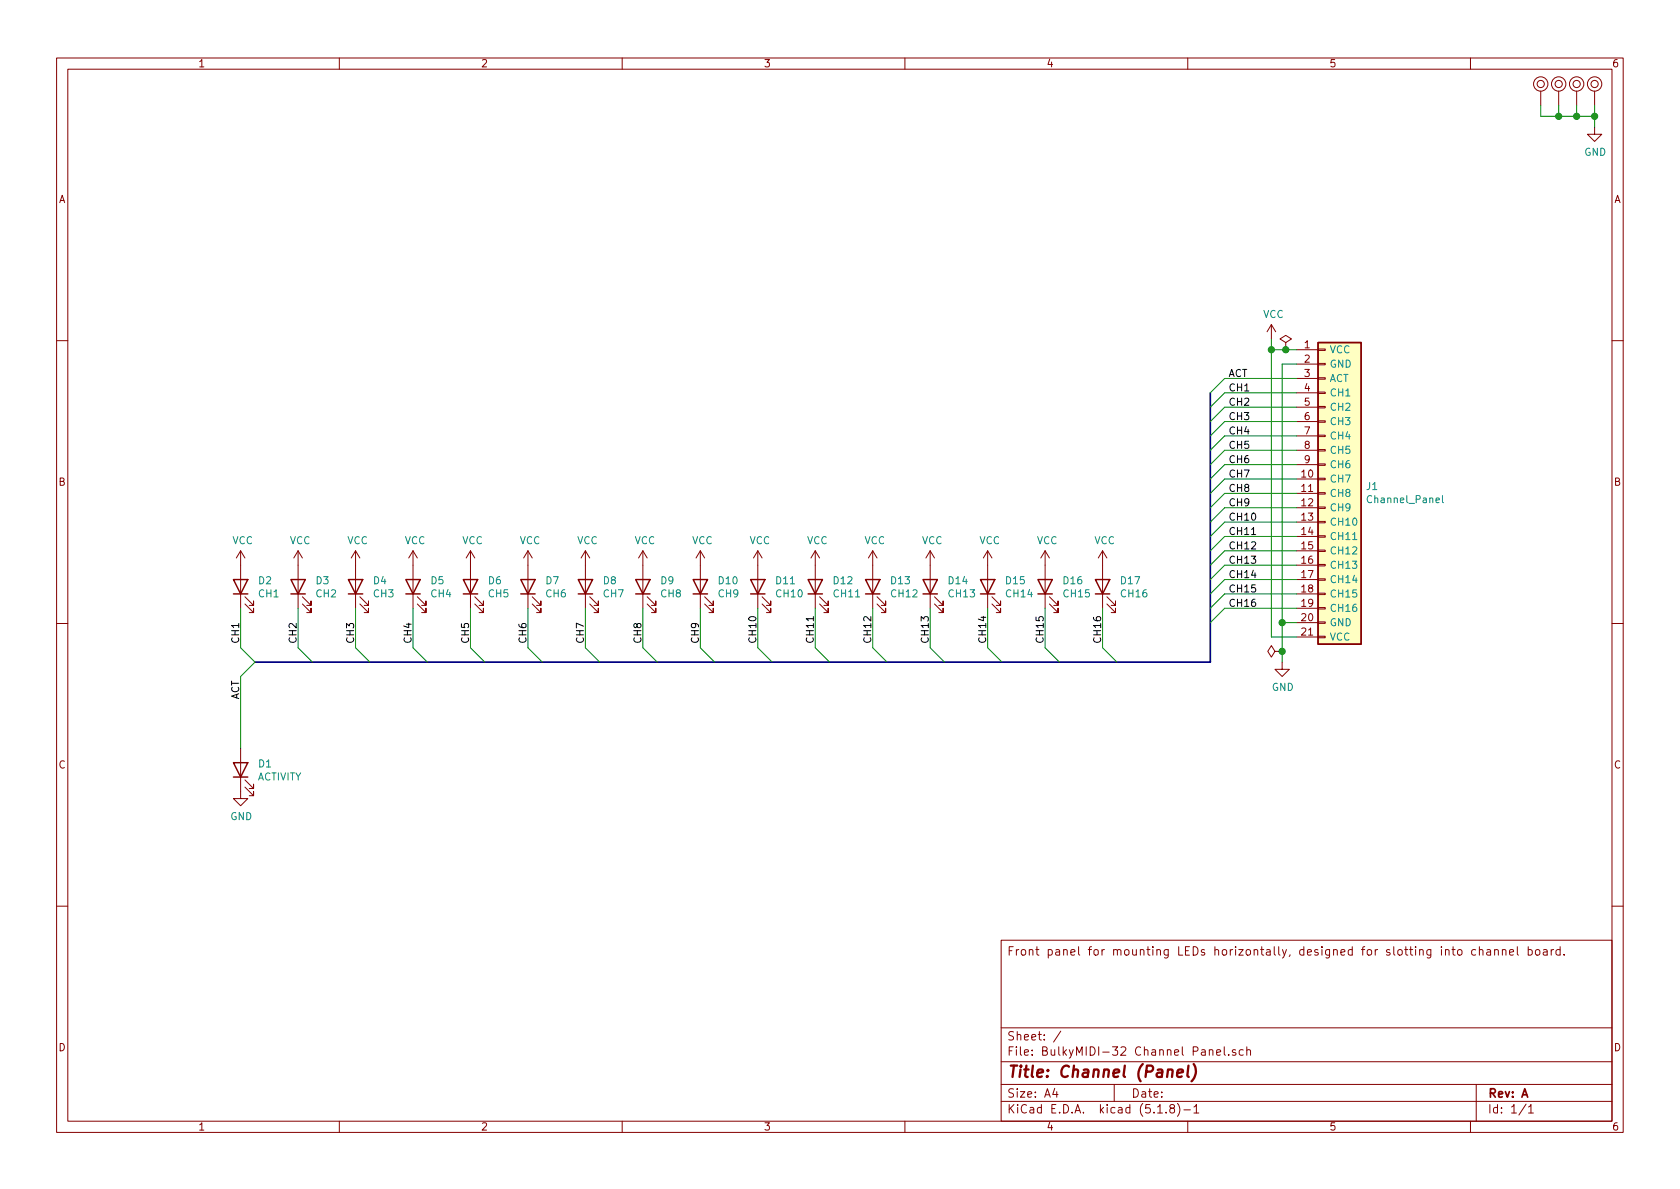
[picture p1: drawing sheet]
<svg xmlns="http://www.w3.org/2000/svg" width="297mm" height="210mm" viewBox="0 0 297 210" stroke-linecap="round" stroke-linejoin="round" font-family="sans-serif">
<g fill="none" stroke="#840000" stroke-width=".18">
<path d="M10 10.3h277v189.9h-277zM12 12.2h273v186.1h-273zM60 10.3v1.9M110 10.3v1.9M160 10.3v1.9M210 10.3v1.9M260 10.3v1.9M272.4 16.1v2.6M275.6 16.1v2.6M278.8 16.1v2.6M281.9 16.1v2.6M281.9 22.5v1.2h1.3l-1.3 1.3-1.2-1.3h1.2"/>
<path d="M224.8 57.4l-.8 1.3M224.8 57.4v2.5M224.8 57.4l.8 1.3M10 60.2h2M227.3 60.6l1-.7-1-.6-1 .6 1 .7v1.2M227.3 61.8h.1M229.2 61.8h3.8M229.2 64.4h3.8M229.2 66.9h3.8M229.2 69.5h3.8M229.2 72h3.8M229.2 74.5h3.8"/>
<path d="M229.2 77.1h3.8M229.2 79.6h3.8M233 79.5h1.3v.3h-1.3zM233 77h1.3v.2h-1.3zM233 74.4h1.3v.3h-1.3zM233 71.9h1.3v.2h-1.3zM233 69.3h1.3v.3h-1.3zM233 66.8h1.3v.3h-1.3zM233 64.3h1.3v.2h-1.3zM233 61.7h1.3v.3h-1.3zM285 60.2h2M42.5 97.4v10.2"/>
<path d="M42.5 97.4l-.7 1.3M42.5 97.4l.8 1.3M52.7 97.4v10.2M52.7 97.4l-.8 1.3M52.7 97.4l.8 1.3M62.9 97.4v10.2M62.9 97.4l-.8 1.3M62.9 97.4l.7 1.3M73 97.4v10.2M73 97.4l-.7 1.3M73 97.4l.8 1.3M83.2 97.4l-.8 1.3"/>
<path d="M83.2 97.4v10.2M83.2 97.4l.7 1.3M93.3 97.4v10.2M93.3 97.4l-.7 1.3M93.3 97.4l.8 1.3M103.5 97.4l-.8 1.3M103.5 97.4v10.2M103.5 97.4l.8 1.3M113.7 97.4l-.8 1.3M113.7 97.4v10.2M113.7 97.4l.7 1.3M123.8 97.4l-.7 1.3"/>
<path d="M123.8 97.4v10.2M123.8 97.4l.8 1.3M134 97.4l-.8 1.3M134 97.4v10.2M134 97.4l.7 1.3M144.1 97.4l-.7 1.3M144.1 97.4v10.2M144.1 97.4l.8 1.3M154.3 97.4l-.8 1.3M154.3 97.4v10.2M154.3 97.4l.8 1.3M164.5 97.4l-.8 1.3"/>
<path d="M164.5 97.4v10.2M164.5 97.4l.7 1.3M174.6 97.4l-.7 1.3M174.6 97.4v10.2M174.6 97.4l.8 1.3M184.8 97.4v10.2M184.8 97.4l-.8 1.3M184.8 97.4l.7 1.3M194.9 97.4v10.2M194.9 97.4l-.7 1.3M194.9 97.4l.8 1.3M229.2 84.7h3.8"/>
<path d="M229.2 87.2h3.8M229.2 89.8h3.8M229.2 92.3h3.8M229.2 94.9h3.8M229.2 97.4h3.8M229.2 99.9h3.8M229.2 82.2h3.8M233 99.8h1.3v.3h-1.3zM233 97.3h1.3v.2h-1.3zM233 94.7h1.3v.3h-1.3zM233 92.2h1.3v.3h-1.3zM233 89.7h1.3v.2h-1.3z"/>
<path d="M233 87.1h1.3v.3h-1.3zM233 84.6h1.3v.2h-1.3zM233 82h1.3v.3h-1.3zM10 110.3h2M43.3 106.8l1.5 1.5v-.7v.7h-.7M43.3 105.5l1.5 1.6v-.8v.8h-.7M53.5 106.8l1.5 1.5v-.7v.7h-.8M53.5 105.5l1.5 1.6v-.8v.8h-.8M63.6 106.8l1.6 1.5v-.7v.7h-.8M63.6 105.5l1.6 1.6v-.8v.8h-.8M73.8 106.8l1.5 1.5v-.7v.7h-.8M73.8 105.5l1.5 1.6v-.8v.8h-.8"/>
<path d="M83.9 106.8l1.6 1.5v-.7v.7h-.8M83.9 105.5l1.6 1.6v-.8v.8h-.8M94.1 106.8l1.5 1.5v-.7v.7h-.7M94.1 105.5l1.5 1.6v-.8v.8h-.7M104.3 106.8l1.5 1.5v-.7v.7h-.8M104.3 105.5l1.5 1.6v-.8v.8h-.8M114.4 106.8l1.6 1.5v-.7v.7h-.8M114.4 105.5l1.6 1.6v-.8v.8h-.8M124.6 106.8l1.5 1.5v-.7v.7h-.8M124.6 105.5l1.5 1.6v-.8v.8h-.8M134.7 106.8l1.6 1.5v-.7v.7h-.8M134.7 105.5l1.6 1.6v-.8v.8h-.8"/>
<path d="M144.9 106.8l1.5 1.5v-.7v.7h-.7M144.9 105.5l1.5 1.6v-.8v.8h-.7M155.1 106.8l1.5 1.5v-.7v.7h-.8M155.1 105.5l1.5 1.6v-.8v.8h-.8M165.2 106.8l1.6 1.5v-.7v.7h-.8M165.2 105.5l1.6 1.6v-.8v.8h-.8M175.4 106.8l1.5 1.5v-.7v.7h-.8M175.4 105.5l1.5 1.6v-.8v.8h-.8M185.5 106.8l1.6 1.5v-.7v.7h-.8M185.5 105.5l1.6 1.6v-.8v.8h-.8M195.7 106.8l1.5 1.5v-.7v.7h-.7M195.7 105.5l1.5 1.6v-.8v.8h-.7"/>
<path d="M225.4 115.2l-.6-1-.6 1 .6 1 .6-1h1.3M226.7 117.1v1.3h1.3l-1.3 1.2-1.3-1.2h1.3M226.7 115.2h.1M229.2 102.5h3.8M229.2 105h3.8M229.2 107.6h3.8M229.2 110.1h3.8M229.2 112.6h3.8M233 112.5h1.3v.3h-1.3zM233 110h1.3v.2h-1.3zM233 107.4h1.3v.3h-1.3zM233 104.9h1.3v.3h-1.3z"/>
<path d="M233 102.4h1.3v.2h-1.3zM285 110.3h2M42.5 132.3v8.9h1.3l-1.3 1.3-1.2-1.3h1.2M43.3 139.2l1.5 1.5v-.8v.8h-.7M43.3 137.9l1.5 1.5v-.7v.7h-.7M10 160.2h2M177 166.3h108v32h-108zM256.7 167.9h.6M256.9 167.4v1.3l.4 .2M257.8 168l.2-.1 .4 .1v.8l-.2 .1-.4-.1zM260.9 168l-.4-.1-.3 .3 .1 .6 .2 .1 .4-.1M261.6 168a.37 .37 0 0 1 .6 .1v.8"/>
<path d="M261.6 167.4v1.5M262.9 168h.6l.1 .9M263.6 168.3h-.5l-.3 .2 .3 .4 .5-.1M264.3 168a.37 .37 0 0 1 .6 .1v.8M264.3 167.9v1M265.6 168l.2-.1 .4 .1 .1 .9M265.6 167.9v1M266.9 168.4l.7-.1v-.3l-.5-.1-.2 .2 .1 .7h.6M268.3 167.4v1.3l.2 .2M270.2 168l.4-.1 .3 .3-.1 .6-.2 .1-.4-.1M270.2 167.4v1.5M271.6 168l.2-.1 .4 .1v.8l-.2 .1-.4-.1z"/>
<path d="M272.9 168h.6l.1 .9M273.6 168.3h-.6l-.2 .2 .1 .3 .1 .1 .6-.1M274.3 167.9v1M274.7 167.9l-.3 .1-.1 .2M275.8 168l-.4-.1-.3 .3 .1 .6 .2 .1 .4-.1M275.8 167.4v1.5M276.6 168.8v.1M285 160.2h2M60 198.3v1.9M110 198.3v1.9M160 198.3v1.9M177 194.8h108"/>
<path d="M177 191.8h108M177 187.8h108M177 181.8h108M186.5 192.5l-.4 1h1M186.8 193v1M187.6 182.3l-1.3 2M197 191.8v3M204.7 196.8h.8M206.2 196.7v.1M207.1 196l-.3-.3 .2-.3a.48 .48 0 0 1 .6 .1l-.1 .4a.52 .52 0 0 0-.6 .2 .52 .52 0 0 0 .1 .6l.4 .1 .2-.1 .1-.4-.3-.3M208.2 195.1a1.71 1.71 0 0 1 0 2.3M209.3 196.3h1.2"/>
<path d="M210 198.3v1.9M211.1 195.8l.4-.5v1.5M211.1 196.8h.9M213.8 185.7l.2-.1 .4 .1 .1 .9M213.8 185.6v1M215.1 186.1l.7-.1-.1-.3-.4-.1-.2 .2 .1 .7h.5M216.5 185.1v1.3l.2 .2M217.2 186.5v.1M218.5 185.7a.37 .37 0 0 0-.6 .1l.1 .2 .5 .2v.1l-.2 .3-.4-.1M219.8 185.7l-.4-.1-.3 .3 .1 .6 .2 .1 .4-.1M220.4 185.7h.1a.37 .37 0 0 1 .6 .1v.8M220.4 185.1v1.5"/>
<path d="M260 198.3v1.9M261 191.8v6.5M269.8 195.2l-1.2 2M270.3 195.8l.4-.5v1.5M270.3 196.8h.8"/>
<circle cx="272.4" cy="14.9" r=".63"/>
<circle cx="272.4" cy="14.9" r="1.27"/>
<circle cx="275.6" cy="14.9" r=".63"/>
<circle cx="275.6" cy="14.9" r="1.27"/>
<circle cx="278.8" cy="14.9" r=".63"/>
<circle cx="278.8" cy="14.9" r="1.27"/>
<circle cx="281.9" cy="14.9" r=".63"/>
<circle cx="281.9" cy="14.9" r="1.27"/>
</g>
<path d="M208.2 189.8l.9-.2v-.4l-.6-.1-.3 .3v.9l.2 .1 .5-.1M210.1 188.4l-.2 1.8 .3 .2M211 188.2a2.31 2.31 0 0 1-.3 3" fill="none" stroke="#840000" stroke-width=".41"/>
<g fill="none" stroke="#840000" stroke-width=".25">
<path d="M233 60.6h7.7v53.3h-7.7zM41.3 102.5h2.5l-1.3 2.5zM41.3 105h2.5M51.4 102.5h2.6l-1.3 2.5zM51.4 105h2.6M61.6 102.5h2.5l-1.2 2.5zM61.6 105h2.5M71.8 102.5h2.5l-1.3 2.5zM71.8 105h2.5M81.9 102.5h2.6l-1.3 2.5zM81.9 105h2.6M92.1 102.5h2.5l-1.3 2.5z"/>
<path d="M92.1 105h2.5M102.2 102.5h2.6l-1.3 2.5zM102.2 105h2.6M112.4 102.5h2.5l-1.2 2.5zM112.4 105h2.5M122.6 102.5h2.5l-1.3 2.5zM122.6 105h2.5M132.7 102.5h2.6l-1.3 2.5zM132.7 105h2.6M142.9 102.5h2.5l-1.3 2.5zM142.9 105h2.5M153 102.5h2.6l-1.3 2.5z"/>
<path d="M153 105h2.6M163.2 102.5h2.5l-1.2 2.5zM163.2 105h2.5M173.4 102.5h2.5l-1.3 2.5zM173.4 105h2.5M183.5 102.5h2.6l-1.3 2.5zM183.5 105h2.6M193.7 102.5h2.5l-1.3 2.5zM193.7 105h2.5M41.3 134.9h2.5l-1.3 2.5zM41.3 137.4h2.5"/>
</g>
<path d="M233 60.6h7.7v53.3h-7.7z" fill="#ffffc2" stroke="#ffffc2" stroke-width=".18"/>
<path d="M239.2 95.4h.7M255 87.6v1.1l.2 .2" fill="none" stroke="#008484" stroke-width=".18"/>
<path d="M214 69.5v47.6h-168.9" fill="none" stroke="#000084" stroke-width=".3"/>
<g fill="none" stroke="#008400" stroke-width=".18">
<path d="M272.4 18.7v1.9h9.5M275.6 18.7v1.9M278.8 18.7v1.9M281.9 18.7v3.8M224.8 59.9v52.7h4.4M224.8 61.8h4.4M229.2 64.4h-2.5v52.7M229.2 79.6h-12.7l-2.5 2.6M229.2 77.1h-12.7l-2.5 2.5M229.2 74.5h-12.7l-2.5 2.6M229.2 72h-12.7l-2.5 2.5M229.2 69.5h-12.7l-2.5 2.5"/>
<path d="M229.2 66.9h-12.7l-2.5 2.6M229.2 84.7h-12.7l-2.5 2.5M229.2 99.9h-12.7l-2.5 2.6M229.2 97.4h-12.7l-2.5 2.5M229.2 94.9h-12.7l-2.5 2.5M229.2 92.3h-12.7l-2.5 2.6M229.2 89.8h-12.7l-2.5 2.5M229.2 87.2h-12.7l-2.5 2.6M229.2 82.2h-12.7l-2.5 2.5M42.5 107.6v6.9l2.6 2.6-2.6 2.5v12.7M52.7 107.6v6.9l2.5 2.6M62.9 107.6v6.9l2.5 2.6"/>
<path d="M73 107.6v6.9l2.6 2.6M83.2 107.6v6.9l2.5 2.6M93.3 107.6v6.9l2.6 2.6M103.5 107.6v6.9l2.5 2.6M113.7 107.6v6.9l2.5 2.6M123.8 107.6v6.9l2.6 2.6M134 107.6v6.9l2.5 2.6M144.1 107.6v6.9l2.6 2.6M154.3 107.6v6.9l2.5 2.6M164.5 107.6v6.9l2.5 2.6M174.6 107.6v6.9l2.6 2.6M184.8 107.6v6.9l2.5 2.6"/>
<path d="M194.9 107.6v6.9l2.6 2.6M226.7 110.1h2.5M229.2 107.6h-12.7l-2.5 2.5M229.2 102.5h-12.7l-2.5 2.5M229.2 105h-12.7l-2.5 2.6"/>
</g>
<path d="M221.3 94.5h.7M143.8 109v.8" fill="none" stroke="#000" stroke-width=".18"/>
<g fill="#008400" stroke="#008400" stroke-width=".25">
<circle cx="226.7" cy="115.2" r=".51"/>
<circle cx="275.6" cy="20.6" r=".51"/>
<circle cx="224.8" cy="61.8" r=".51"/>
<circle cx="278.8" cy="20.6" r=".51"/>
<circle cx="227.3" cy="61.8" r=".51"/>
<circle cx="281.9" cy="20.6" r=".51"/>
<circle cx="226.7" cy="110.1" r=".51"/>
</g>
<text font-size="2.8" fill="#840000" x="178" y="190.5">Title: Channel (Panel)</text>
<g font-size="2.1" fill="#840000">
<text x="178" y="169">Front panel for mounting LEDs horizontally, designed for slotting into channel board.</text>
<text x="178" y="184">Sheet: /</text>
<text x="178" y="186.7">File: BulkyMIDI-32 Channel Panel.sch</text>
<text x="178" y="196.9">KiCad E.D.A. kicad (5.1.8)-1</text>
<text x="178" y="194.1">Size: A4</text>
<text x="200" y="194.1">Date:</text>
<text x="263" y="194.1">Rev: A</text>
<text x="263" y="196.9">Id: 1/1</text>
</g>
<g font-size="1.8" fill="#840000">
<text x="35" y="11.9">1</text>
<text x="85" y="11.9">2</text>
<text x="135" y="11.9">3</text>
<text x="185" y="11.9">4</text>
<text x="235" y="11.9">5</text>
<text x="285" y="11.9">6</text>
<text x="10.4" y="35.9">A</text>
<text x="285.4" y="35.9">A</text>
<text x="230.7" y="61.6">1</text>
<text x="230.7" y="64.1">2</text>
<text x="230.7" y="66.7">3</text>
<text x="230.7" y="69.2">4</text>
<text x="230.7" y="71.7">5</text>
<text x="230.7" y="74.3">6</text>
<text x="230.7" y="76.8">7</text>
<text x="230.7" y="79.4">8</text>
<text x="230.7" y="81.9">9</text>
<text x="10.4" y="85.9">B</text>
<text x="230.2" y="84.4">10</text>
<text x="230.2" y="87">11</text>
<text x="230.2" y="89.5">12</text>
<text x="285.4" y="85.9">B</text>
<text x="230.2" y="92.1">13</text>
<text x="230.2" y="94.6">14</text>
<text x="230.2" y="97.1">15</text>
<text x="230.2" y="99.7">16</text>
<text x="230.2" y="102.2">17</text>
<text x="230.2" y="104.8">18</text>
<text x="230.2" y="107.3">19</text>
<text x="230.2" y="109.8">20</text>
<text x="230.2" y="112.4">21</text>
<text x="10.4" y="135.9">C</text>
<text x="285.4" y="135.9">C</text>
<text x="10.4" y="185.9">D</text>
<text x="285.4" y="185.9">D</text>
<text x="35" y="199.9">1</text>
<text x="85" y="199.9">2</text>
<text x="135" y="199.9">3</text>
<text x="185" y="199.9">4</text>
<text x="235" y="199.9">5</text>
<text x="285" y="199.9">6</text>
</g>
<g font-size="1.8" fill="#008484">
<text x="280.1" y="27.6">GND</text>
<text x="223.3" y="56.2">VCC</text>
<text x="235.1" y="62.5">VCC</text>
<text x="235.1" y="65">GND</text>
<text x="235.1" y="67.6">ACT</text>
<text x="235.1" y="70.1">CH1</text>
<text x="235.1" y="72.6">CH2</text>
<text x="235.1" y="75.2">CH3</text>
<text x="235.1" y="77.7">CH4</text>
<text x="235.1" y="80.3">CH5</text>
<text x="235.1" y="82.8">CH6</text>
<text x="235.1" y="85.3">CH7</text>
<text x="235.1" y="87.9">CH8</text>
<text x="241.6" y="86.7">J1</text>
<text x="242.1" y="89">Channel_Panel</text>
<text x="235.1" y="90.4">CH9</text>
<text x="235.1" y="93">CH10</text>
<text x="235.1" y="95.5">CH11</text>
<text x="41.1" y="96.2">VCC</text>
<text x="51.2" y="96.2">VCC</text>
<text x="61.4" y="96.2">VCC</text>
<text x="71.6" y="96.2">VCC</text>
<text x="81.7" y="96.2">VCC</text>
<text x="91.9" y="96.2">VCC</text>
<text x="102" y="96.2">VCC</text>
<text x="112.2" y="96.2">VCC</text>
<text x="122.4" y="96.2">VCC</text>
<text x="132.5" y="96.2">VCC</text>
<text x="142.7" y="96.2">VCC</text>
<text x="152.8" y="96.2">VCC</text>
<text x="163" y="96.2">VCC</text>
<text x="173.2" y="96.2">VCC</text>
<text x="183.3" y="96.2">VCC</text>
<text x="193.5" y="96.2">VCC</text>
<text x="235.1" y="98">CH12</text>
<text x="235.1" y="100.6">CH13</text>
<text x="45.7" y="103.3">D2</text>
<text x="45.8" y="105.6">CH1</text>
<text x="55.9" y="103.3">D3</text>
<text x="55.9" y="105.6">CH2</text>
<text x="66.1" y="103.3">D4</text>
<text x="66.1" y="105.6">CH3</text>
<text x="76.2" y="103.3">D5</text>
<text x="76.3" y="105.6">CH4</text>
<text x="86.4" y="103.3">D6</text>
<text x="86.4" y="105.6">CH5</text>
<text x="96.5" y="103.3">D7</text>
<text x="96.6" y="105.6">CH6</text>
<text x="106.7" y="103.3">D8</text>
<text x="106.7" y="105.6">CH7</text>
<text x="116.9" y="103.3">D9</text>
<text x="116.9" y="105.6">CH8</text>
<text x="127.1" y="105.6">CH9</text>
<text x="127.1" y="103.3">D10</text>
<text x="137.3" y="103.3">D11</text>
<text x="137.3" y="105.6">CH10</text>
<text x="147.4" y="103.3">D12</text>
<text x="147.5" y="105.6">CH11</text>
<text x="157.6" y="103.3">D13</text>
<text x="157.6" y="105.6">CH12</text>
<text x="167.7" y="103.3">D14</text>
<text x="167.8" y="105.6">CH13</text>
<text x="177.9" y="103.3">D15</text>
<text x="178" y="105.6">CH14</text>
<text x="188.1" y="103.3">D16</text>
<text x="188.1" y="105.6">CH15</text>
<text x="198.2" y="103.3">D17</text>
<text x="198.3" y="105.6">CH16</text>
<text x="235.1" y="103.1">CH14</text>
<text x="235.1" y="105.7">CH15</text>
<text x="235.1" y="108.2">CH16</text>
<text x="235.1" y="110.7">GND</text>
<text x="235.1" y="113.3">VCC</text>
<text x="224.9" y="122.2">GND</text>
<text x="45.7" y="135.7">D1</text>
<text x="45.4" y="138">ACTIVITY</text>
<text x="40.7" y="145">GND</text>
</g>
<g font-size="1.8">
<text x="217.2" y="71.7">CH2</text>
<text x="217.2" y="69.2">CH1</text>
<text x="217.2" y="66.7">ACT</text>
<text x="217.2" y="76.8">CH4</text>
<text x="217.2" y="74.3">CH3</text>
<text x="217.2" y="79.4">CH5</text>
<text x="217.2" y="81.9">CH6</text>
<text x="217.2" y="84.4">CH7</text>
<text x="217.2" y="87">CH8</text>
<text x="217.2" y="89.5">CH9</text>
<text x="217.2" y="92.1">CH10</text>
<text x="217.2" y="94.6">CH11</text>
<text x="217.2" y="99.7">CH13</text>
<text x="217.2" y="97.1">CH12</text>
<text x="217.2" y="102.2">CH14</text>
<text x="217.2" y="107.3">CH16</text>
<text x="217.2" y="104.8">CH15</text>
<text x="42.3" y="113.9" transform="rotate(-90 42.3 113.9)">CH1</text>
<text x="52.5" y="113.9" transform="rotate(-90 52.5 113.9)">CH2</text>
<text x="62.6" y="113.9" transform="rotate(-90 62.6 113.9)">CH3</text>
<text x="72.8" y="113.9" transform="rotate(-90 72.8 113.9)">CH4</text>
<text x="82.9" y="113.9" transform="rotate(-90 82.9 113.9)">CH5</text>
<text x="93.1" y="113.9" transform="rotate(-90 93.1 113.9)">CH6</text>
<text x="103.3" y="113.9" transform="rotate(-90 103.3 113.9)">CH7</text>
<text x="113.4" y="113.9" transform="rotate(-90 113.4 113.9)">CH8</text>
<text x="123.6" y="113.9" transform="rotate(-90 123.6 113.9)">CH9</text>
<text x="133.7" y="113.9" transform="rotate(-90 133.7 113.9)">CH10</text>
<text x="143.9" y="113.9" transform="rotate(-90 143.9 113.9)">CH11</text>
<text x="154.1" y="113.9" transform="rotate(-90 154.1 113.9)">CH12</text>
<text x="164.2" y="113.9" transform="rotate(-90 164.2 113.9)">CH13</text>
<text x="174.4" y="113.9" transform="rotate(-90 174.4 113.9)">CH14</text>
<text x="184.5" y="113.9" transform="rotate(-90 184.5 113.9)">CH15</text>
<text x="194.7" y="113.9" transform="rotate(-90 194.7 113.9)">CH16</text>
<text x="42.3" y="123.9" transform="rotate(-90 42.3 123.9)">ACT</text>
</g>
</svg>
